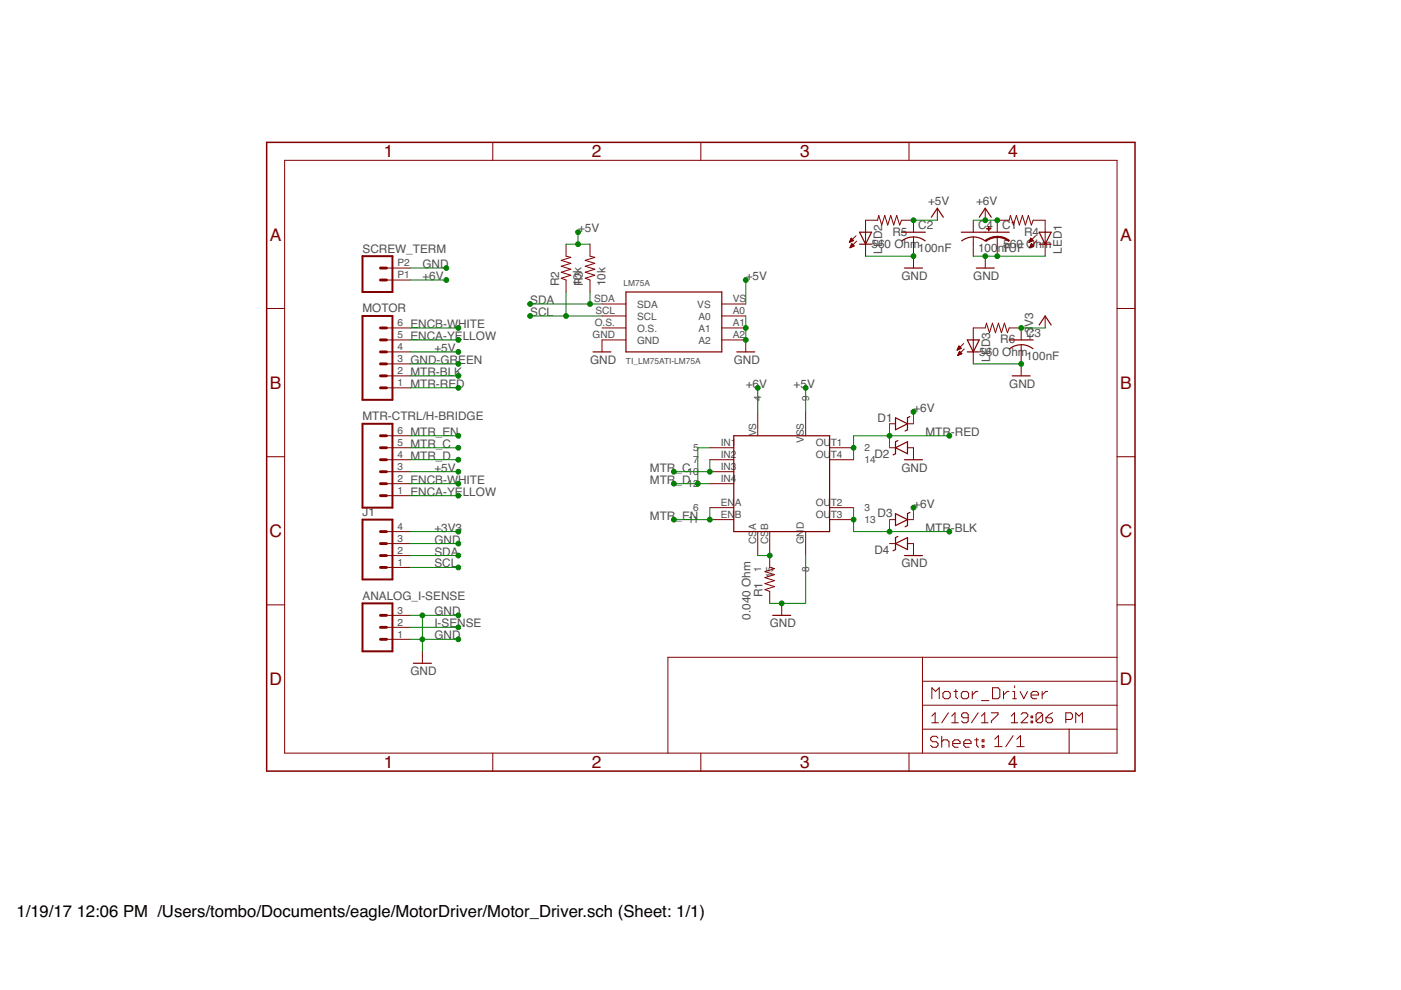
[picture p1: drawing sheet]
<svg xmlns="http://www.w3.org/2000/svg" width="297mm" height="210mm" viewBox="0 0 297 210" stroke-linecap="round" stroke-linejoin="round" font-family="sans-serif">
<g fill="none" stroke="#800000" stroke-width=".25">
<path d="M182.2 49.2h2.6l-1.3 2.6zM182.2 51.8h2.6M191.1 49.2h5.1M191.2 51.1a4 4 0 0 1 5 0M191.8 56.8h3.8M197.5 46.1l1.2-1.9 1.3 1.9M203.8 49.2h10.2M203.9 51.1a4 4 0 0 1 5 0M207 56.8h3.8M207.6 46.1l1.3-1.9 1.3 1.9M220.3 49.2h2.6l-1.3 2.6zM220.3 51.8h2.6"/>
<path d="M125.7 74.6h3.8M132.7 61.9h20.3v12.7h-20.3zM156.2 74.6h3.8M205.1 74.6h2.5M205.1 72.1h2.5l-1.2 2.5zM214 72.1h5.1M214.1 73.9a4 4 0 0 1 4.9 0M214.6 79.7h3.8M220.3 68.9l1.3-1.9 1.3 1.9M155.6 92.4h20.3v20.3h-20.3zM189.9 88.6l2.5 1.3-2.5 1.2zM189.9 94.9l2.5-1.2v2.5z"/>
<path d="M190.4 93.4l-.5 .3v2.5l-.5 .3M191.8 97.5h3.8M192.9 88.3l-.5 .3v2.5l-.5 .3M189.9 115.3l2.5-1.3v2.5zM189.9 108.9l2.5 1.3-2.5 1.2zM190.4 113.7l-.5 .3v2.5l-.5 .3M191.8 117.8h3.8M192.9 108.6l-.5 .3v2.5l-.5 .3M163.8 130.5h3.8M87.7 140.6h3.8"/>
</g>
<g fill="none" stroke="#800000" stroke-width=".21">
<path d="M60.3 34h176.5v125.7h-176.5zM104.5 30.2v3.8M148.6 30.2v3.8M192.7 30.2v3.8M81.9 59.4h5.1M81.9 56.8h5.1M120 51.8v2.5l1 .3-2 .6 2 .6-2 .7 2 .6-2 .6 2 .7-2 .6 1 .4v2.5M125.1 51.8v2.5l1 .3-2 .6 2 .6-2 .7 2 .6-2 .6 2 .7-2 .6 1 .4v2.5M180.1 51.4h.1M180.1 51.2h.3M180.2 51.1h.5M180.2 51h.8"/>
<path d="M180.2 52.5h.2M180.3 50.9h.5M180.3 52.3h.3M180.3 50.8h.4M180.3 52.2h.6M180.4 52.1h.6M180.4 50.7h.2M180.4 50.5h.1M180.4 52h.5M180.5 50.5l-.4 .9M180.5 50.5l.5 .5M180.5 51.9h.3"/>
<path d="M180.6 51.7h.1M180.6 51.6l.5 .6-.9 .3zM181 51l-.9 .4M181.5 50l-1.4 1.4M181.6 51.1l-1.4 1.4M193.7 49.2v-2.5h-2.6l-.3 1-.7-2-.6 2-.7-2-.6 2-.6-2-.7 2-.6-2-.2 1h-2.6v7.6M193.7 50.2v6.6M198.7 44.2v2.5M206.4 46.7v2.5M206.4 50.2v4.1M208.9 44.2v2.5M208.9 54.3v2.5"/>
<path d="M211.4 49.2v-2.5h2.6l.2-1 .7 2 .6-2 .6 2 .7-2 .6 2 .6-2 .7 2 .4-1h2.5v7.6M211.4 50.2v4.1M218.2 51.4h.1M218.2 51.2h.3M218.3 51.1h.5M218.3 51h.7M218.3 52.5h.2M218.4 50.9h.5M218.4 52.3h.3M218.4 52.2h.6M218.4 50.8h.4M218.5 50.7h.2"/>
<path d="M218.5 52.1h.6M218.5 52h.5M218.5 50.5l-.3 .9M218.5 50.5l.6 .5-.9 .4M218.5 50.5h.1M218.6 51.9h.3M218.6 51.7h.2M218.7 51.6l.5 .6-.9 .3zM219.6 50l-1.4 1.4M219.7 51.1l-1.4 1.4M56.5 65.4h3.8M81.9 69.5h5.1"/>
<path d="M81.9 72.1h5.1M81.9 79.7h5.1M81.9 77.2h5.1M81.9 74.6h5.1M127.6 64.5h5.1M127.6 67h5.1M127.6 69.5h5.1M132.7 72.1h-5.1v2.5M153 64.5h5.1M153 67h5.1M153 69.5h5.1M153 72.1h5.1v2.5"/>
<path d="M203 74.2h.1M203 74h.4M203.1 73.9h.6M203.1 75.4h.1M203.1 73.8h.7M203.1 75.2h.2M203.2 75.1h.4M203.2 73.7h.4M203.2 73.6h.3M203.2 75h.7M203.3 73.4h.1M203.3 74.9h.5"/>
<path d="M203.3 73.3l.5 .6-.9 .3zM203.3 74.8h.4M203.4 74.7h.2M203.4 74.5l.5 .5-.8 .4zM203.4 74.5h.1M204.3 72.8l-1.4 1.4M204.4 74l-1.3 1.4M216.5 72.1v-2.6h-2.5l-.4 1-.6-2-.7 2-.6-2-.6 2-.7-2-.6 2-.7-2-.2 1h-2.5v7.7M216.5 73.1v6.6M221.6 67v2.5M236.8 65.4h3.8M56.5 96.8h3.8"/>
<path d="M81.9 82.2h5.1M81.9 97.5h5.1M81.9 94.9h5.1M81.9 92.4h5.1M150.5 97.5h5.1M150.5 94.9h5.1M160.7 87.3v5.1M170.8 87.3v5.1M175.9 97.5h5.1M175.9 94.9h5.1M188.6 94.9h1.3M188.6 89.9h1.3"/>
<path d="M192.4 94.9h1.3v2.6M192.4 89.9h1.3M236.8 96.8h3.8M81.9 105.1h5.1M81.9 102.6h5.1M81.9 100h5.1M81.9 115.3h5.1M81.9 117.8h5.1M81.9 112.7h5.1M150.5 102.6h5.1M150.5 100h5.1M150.5 107.6h5.1"/>
<path d="M150.5 110.2h5.1M160.7 112.7v5.1M163.2 112.7v7.6l1 .3-2 .6 2 .6-2 .7 2 .6-2 .6 2 .7-2 .6 1 .4v2.5M170.8 112.7v5.1M175.9 107.6h5.1M175.9 110.2h5.1M188.6 110.2h1.3M188.6 115.3h1.3M192.4 110.2h1.3M192.4 115.3h1.3v2.5M56.5 128.2h3.8M81.9 135.6h5.1"/>
<path d="M81.9 133h5.1M81.9 130.5h5.1M81.9 120.3h5.1M89.6 138.1v2.5M165.7 127.9v2.6M195.6 139.4v20.3M236.8 139.4h-95.2v20.3M236.8 128.2h3.8M104.5 159.7v3.8M148.6 159.7v3.8M192.7 159.7v3.8M195.6 154.6h41.2"/>
<path d="M195.6 149.5h41.2M195.6 144.4h41.2M197.6 148.1v-2.3l.8 .8 .7-.8v2.3M197.6 151.8l.7-.7v2.1M197.6 153.2h1.4M198.9 156.5l-.4-.4h-.8l-.4 .4v.4l.4 .4h.8l.4 .3v.5l-.4 .3h-.8l-.4-.3M199.7 156.1v2.3M199.7 157.3l.3-.4h.8l.4 .4v1.1M200.3 146.6h.8l.4 .4v.8l-.4 .3h-.8l-.4-.3v-.8zM201.1 151.1l-1.4 2.1M201.8 153.2h1.4M201.8 151.8l.7-.7v2.1"/>
<path d="M202 157.6h1.6v-.3l-.4-.4h-.8l-.4 .4v.8l.4 .3h.8M202.2 146.6h.8M202.6 146.2v1.6l.4 .3M203.8 147l.4-.4h.8l.4 .4v.8l-.4 .3h-.8l-.4-.3zM204.3 157.6h1.6v-.3l-.4-.4h-.8l-.4 .4v.8l.4 .3h.8M205.3 152.2h-1.1l-.3-.4v-.3l.3-.4h.7l.4 .4v1.4l-.4 .3h-.7l-.3-.3M206.1 146.6v1.5M206.7 156.9h.8M207.1 156.5v1.6l.4 .3M207.3 146.6h-.4l-.8 .8M207.4 151.1l-1.4 2.1M208.1 148.5h1.6"/>
<path d="M208.1 153.2h1.4M208.1 151.8l.7-.7v2.1M208.2 156.9h.4v.4h-.4zM208.2 158.1h.4v.3h-.4zM210.2 151.1h1.4v.4l-1.4 1.4v.3M210.4 145.8h1.2l.4 .4v1.6l-.4 .3h-1.2zM210.9 156.7l.8-.7v2.3M210.9 158.3h1.6M212.8 146.6v1.5M214 146.6h-.4l-.8 .8M214.4 151.8l.7-.7v2.1M214.4 153.2h1.4"/>
<path d="M214.7 148.1h.8M214.7 146.6h.4v1.5M214.8 156l-1.5 2.3M215.1 145.4v.4M215.6 158.3h1.5M215.6 156.7l.8-.7v2.3M216.3 146.6l.8 1.5 .7-1.5M216.5 151.5l.4-.4h.7l.3 .4v.3l-1.4 1.4h1.4M218.6 147.4h1.6v-.4l-.4-.4h-.8l-.4 .4v.8l.4 .3h.8M218.6 151.8h.3v.4h-.3zM218.6 152.9h.3v.3h-.3zM221 146.6v1.5"/>
<path d="M221.1 151.5v1.4l-.4 .3h-.7l-.3-.3M221.1 151.5l-.4-.4h-.7l-.3 .4v1.4M221.1 151.5l-1.4 1.4M221.8 152.2h1l.4 .3v.4l-.4 .3h-.7l-.3-.3zM222.1 146.6h-.4l-.7 .8M223.2 151.1l-.7 .4-.7 .7M226 152.5h1l.4-.3v-.7l-.4-.4h-1v2.1M226.7 154.6v5.1M228.1 153.2v-2.1l.7 .7 .7-.7v2.1"/>
</g>
<path d="M76.9 54.3h6.3v7.6h-6.3zM76.9 67h6.3v17.8h-6.3zM76.9 89.9h6.3v17.7h-6.3zM76.9 110.2h6.3v12.7h-6.3zM76.9 127.9h6.3v10.2h-6.3z" fill="none" stroke="#800000" stroke-width=".42"/>
<g fill="none" stroke="#800000" stroke-width=".61">
<path d="M80.7 56.8h1.2M80.7 59.4h1.2M80.7 77.2h1.2M80.7 79.7h1.2M80.7 72.1h1.2M80.7 74.6h1.2M80.7 69.5h1.2M80.7 82.2h1.2M80.7 94.9h1.2M80.7 97.5h1.2M80.7 92.4h1.2M80.7 100h1.2"/>
<path d="M80.7 102.6h1.2M80.7 105.1h1.2M80.7 115.3h1.2M80.7 117.8h1.2M80.7 112.7h1.2M80.7 130.5h1.2M80.7 133h1.2M80.7 135.6h1.2M80.7 120.3h1.2"/>
</g>
<g fill="#800000" stroke="#800000" stroke-width=".21">
<path d="M211.4 50.1l1.4 .2 1.2 .7-.2 .2-1.3-.7-1.1-.1z" fill-rule="evenodd"/>
<path d="M208.9 51l1.2-.7 1.3-.2v.3l-1 .1-1.4 .7z" fill-rule="evenodd"/>
</g>
<g fill="#800000" stroke="#800000" stroke-width=".21">
<path d="M209.2 48.4h.9v.2h-.9z"/>
<path d="M209.6 48h.1v.9h-.1z"/>
</g>
<path d="M56.5 30.2h184.1v133.3h-184.1z" fill="none" stroke="#800000" stroke-width=".32"/>
<g fill="none" stroke="#008000" stroke-width=".21">
<path d="M87 56.8h7.6M87 59.4h7.6M120 51.8h5.1M122.6 49.2v2.6M158.1 59.4v5.1M183.5 54.3h10.2M193.7 46.7h5M206.4 54.3h15.2M206.4 46.7h5M87 77.2h10.2M87 74.6h10.2M87 79.7h10.2"/>
<path d="M87 69.5h10.2M87 72.1h10.2M112.4 67h15.2M112.4 64.5h15.2M120 61.9v5.1M125.1 61.9v2.6M158.1 67v5.1M206.4 77.2h10.1M216.5 69.5h5.1M87 94.9h10.2M87 97.5h10.2M87 92.4h10.2"/>
<path d="M87 82.2h10.2M150.5 97.5v2.5h-7.6M150.5 94.9h-2.5v7.7M160.7 82.2v5.1M170.8 82.2v5.1M188.6 89.9v5M193.7 87.3v2.6M201.3 92.4h-20.3v5.1M87 115.3h10.2M87 100h10.2M87 117.8h10.2M87 102.6h10.2"/>
<path d="M87 112.7h10.2M87 105.1h10.2M142.9 102.6h7.6M150.5 107.6v2.6h-7.6M160.7 117.8h2.5M170.8 117.8v10.1h-7.6M181 107.6v5.1h20.3M188.6 110.2v2.5M193.7 107.6v2.6M87 130.5h10.2M87 135.6h10.2M87 120.3h10.2"/>
<path d="M87 133h10.2M89.6 130.5v7.6"/>
</g>
<g fill="#008000" stroke="#008000" stroke-width=".21">
<circle cx="193.7" cy="54.3" r=".51"/>
<circle cx="208.9" cy="54.3" r=".51"/>
<circle cx="211.4" cy="54.3" r=".51"/>
<circle cx="165.7" cy="127.9" r=".51"/>
<circle cx="158.1" cy="69.5" r=".51"/>
<circle cx="158.1" cy="72.1" r=".51"/>
<circle cx="94.6" cy="56.8" r=".51"/>
<circle cx="89.6" cy="135.6" r=".51"/>
<circle cx="89.6" cy="130.5" r=".51"/>
<circle cx="97.2" cy="135.6" r=".51"/>
<circle cx="97.2" cy="130.5" r=".51"/>
<circle cx="216.5" cy="77.2" r=".51"/>
<circle cx="97.2" cy="115.3" r=".51"/>
<circle cx="193.7" cy="46.7" r=".51"/>
<circle cx="170.8" cy="82.2" r=".51"/>
<circle cx="122.6" cy="51.8" r=".51"/>
<circle cx="122.6" cy="49.2" r=".51"/>
<circle cx="158.1" cy="59.4" r=".51"/>
<circle cx="97.2" cy="74.6" r=".51"/>
<circle cx="97.2" cy="100" r=".51"/>
<circle cx="208.9" cy="46.7" r=".51"/>
<circle cx="211.4" cy="46.7" r=".51"/>
<circle cx="160.7" cy="82.2" r=".51"/>
<circle cx="193.7" cy="87.3" r=".51"/>
<circle cx="193.7" cy="107.6" r=".51"/>
<circle cx="94.6" cy="59.4" r=".51"/>
<circle cx="163.2" cy="117.8" r=".51"/>
<circle cx="150.5" cy="100" r=".51"/>
<circle cx="142.9" cy="100" r=".51"/>
<circle cx="97.2" cy="94.9" r=".51"/>
<circle cx="148" cy="102.6" r=".51"/>
<circle cx="142.9" cy="102.6" r=".51"/>
<circle cx="97.2" cy="97.5" r=".51"/>
<circle cx="188.6" cy="112.7" r=".51"/>
<circle cx="181" cy="110.2" r=".51"/>
<circle cx="201.3" cy="112.7" r=".51"/>
<circle cx="97.2" cy="79.7" r=".51"/>
<circle cx="188.6" cy="92.4" r=".51"/>
<circle cx="181" cy="94.9" r=".51"/>
<circle cx="201.3" cy="92.4" r=".51"/>
<circle cx="97.2" cy="82.2" r=".51"/>
<circle cx="150.5" cy="110.2" r=".51"/>
<circle cx="142.9" cy="110.2" r=".51"/>
<circle cx="97.2" cy="92.4" r=".51"/>
<circle cx="97.2" cy="69.5" r=".51"/>
<circle cx="97.2" cy="102.6" r=".51"/>
<circle cx="97.2" cy="72.1" r=".51"/>
<circle cx="97.2" cy="105.1" r=".51"/>
<circle cx="97.2" cy="77.2" r=".51"/>
<circle cx="97.2" cy="120.3" r=".51"/>
<circle cx="120" cy="67" r=".51"/>
<circle cx="112.4" cy="67" r=".51"/>
<circle cx="97.2" cy="133" r=".51"/>
<circle cx="97.2" cy="117.8" r=".51"/>
<circle cx="125.1" cy="64.5" r=".51"/>
<circle cx="112.4" cy="64.5" r=".51"/>
<circle cx="216.5" cy="69.5" r=".51"/>
<circle cx="97.2" cy="112.7" r=".51"/>
</g>
<g font-size="3.7" fill="#800000">
<text x="81.4" y="33.4">1</text>
<text x="125.5" y="33.4">2</text>
<text x="169.6" y="33.4">3</text>
<text x="213.8" y="33.4">4</text>
<text x="57.2" y="51">A</text>
<text x="237.5" y="51">A</text>
<text x="57.2" y="82.4">B</text>
<text x="237.5" y="82.4">B</text>
<text x="57.1" y="113.8">C</text>
<text x="237.4" y="113.8">C</text>
<text x="57.1" y="145.3">D</text>
<text x="237.4" y="145.3">D</text>
<text x="81.4" y="162.9">1</text>
<text x="125.5" y="162.9">2</text>
<text x="169.6" y="162.9">3</text>
<text x="213.8" y="162.9">4</text>
</g>
<g font-size="3.5">
<text x="3.5" y="194.4">1/19/17</text>
<text x="16.3" y="194.4">12:06 PM /Users/tombo/Documents/eagle/MotorDriver/Motor_Driver.sch (Sheet: 1/1)</text>
</g>
<g font-size="2.5" fill="#505050">
<text x="196.8" y="43.4">+5V</text>
<text x="206.9" y="43.4">+6V</text>
<text x="76.9" y="53.5">SCREW_TERM</text>
<text x="122.6" y="49.2">+5V</text>
<text x="184.8" y="52.5">560 Ohm</text>
<text x="187.1" y="53.8" transform="rotate(-90 187.1 53.8)">LED2</text>
<text x="189.2" y="50">R5</text>
<text x="194.7" y="53.4">100nF</text>
<text x="194.7" y="48.6">C2</text>
<text x="207.4" y="53.4">100</text>
<text x="207.4" y="48.6">C4</text>
<text x="211.5" y="53.4">n1FUF</text>
<text x="212.5" y="48.6">C1</text>
<text x="212.7" y="52.5">560 Ohm</text>
<text x="217.1" y="50">R4</text>
<text x="225.2" y="53.8" transform="rotate(-90 225.2 53.8)">LED1</text>
<text x="89.6" y="56.8">GND</text>
<text x="89.6" y="59.4">+6V</text>
<text x="158.1" y="59.4">+5V</text>
<text x="191.1" y="59.4">GND</text>
<text x="206.4" y="59.4">GND</text>
<text x="112.4" y="64.5">SDA</text>
<text x="118.5" y="60.7" transform="rotate(-90 118.5 60.7)">R2</text>
<text x="123.3" y="60.7" transform="rotate(-90 123.3 60.7)">10k</text>
<text x="123.6" y="60.7" transform="rotate(-90 123.6 60.7)">R3</text>
<text x="128.4" y="60.7" transform="rotate(-90 128.4 60.7)">10k</text>
<text x="76.9" y="66.2">MOTOR</text>
<text x="87" y="69.5">ENCB-WHITE</text>
<text x="112.4" y="67">SCL</text>
<text x="217.5" y="71.4">C3</text>
<text x="219.1" y="69.2" transform="rotate(-90 219.1 69.2)">V3</text>
<text x="87" y="72.1">ENCA-YELLOW</text>
<text x="87" y="77.2">GND-GREEN</text>
<text x="92.1" y="74.6">+5V</text>
<text x="125.1" y="77.2">GND</text>
<text x="155.6" y="77.2">GND</text>
<text x="207.6" y="75.4">560 Ohm</text>
<text x="209.9" y="76.6" transform="rotate(-90 209.9 76.6)">LED3</text>
<text x="212.1" y="72.8">R6</text>
<text x="217.5" y="76.3">100nF</text>
<text x="219.1" y="72.1" transform="rotate(-90 219.1 72.1)">+3</text>
<text x="87" y="79.7">MTR-BLK</text>
<text x="87" y="82.2">MTR-RED</text>
<text x="158.1" y="82.2">+6</text>
<text x="161" y="82.2">V</text>
<text x="168.3" y="82.2">+5</text>
<text x="171.1" y="82.2">V</text>
<text x="214" y="82.2">GND</text>
<text x="76.9" y="89.1">MTR-CTRL/H-BRIDGE</text>
<text x="186" y="89.4">D1</text>
<text x="193.7" y="87.3">+6V</text>
<text x="87" y="94.9">MTR_C</text>
<text x="87" y="92.4">MTR_EN</text>
<text x="196.2" y="92.4">MTR-RED</text>
<text x="87" y="97.5">MTR_D</text>
<text x="92.1" y="100">+5V</text>
<text x="137.8" y="100">MTR_C</text>
<text x="185.4" y="97.2">D2</text>
<text x="191.1" y="100">GND</text>
<text x="87" y="102.5">ENCB-WHITE</text>
<text x="87" y="105.1">ENCA-YELLOW</text>
<text x="137.8" y="102.5">MTR_D</text>
<text x="193.7" y="107.6">+6V</text>
<text x="76.9" y="109.4">J1</text>
<text x="92.1" y="112.7">+3V3</text>
<text x="137.8" y="110.2">MTR_EN</text>
<text x="186" y="109.7">D3</text>
<text x="196.2" y="112.7">MTR-BLK</text>
<text x="92.1" y="115.2">GND</text>
<text x="92.1" y="117.8">SDA</text>
<text x="185.4" y="117.5">D4</text>
<text x="92.1" y="120.3">SCL</text>
<text x="191.1" y="120.3">GND</text>
<text x="76.9" y="127.2">ANALOG_I-SENSE</text>
<text x="92.1" y="130.5">GND</text>
<text x="159.1" y="131.4" transform="rotate(-90 159.1 131.4)">0.040 Ohm</text>
<text x="161.7" y="126.7" transform="rotate(-90 161.7 126.7)">R1</text>
<text x="92.1" y="135.6">GND</text>
<text x="92.1" y="133">I-SENSE</text>
<text x="163.2" y="133">GND</text>
<text x="87" y="143.2">GND</text>
</g>
<g font-size="2.1" fill="#505050">
<text x="84.3" y="59">P1</text>
<text x="84.3" y="56.5">P2</text>
<text x="126" y="64.1">SDA</text>
<text x="135.1" y="65.2">SDA</text>
<text x="147.8" y="65.2">VS</text>
<text x="155.4" y="64.1">VS</text>
<text x="84.3" y="71.7">5</text>
<text x="84.3" y="69.2">6</text>
<text x="125.6" y="71.7">GND</text>
<text x="126.1" y="69.2">O.S.</text>
<text x="126.2" y="66.6">SCL</text>
<text x="135.1" y="67.8">SCL</text>
<text x="135.1" y="70.3">O.S.</text>
<text x="148.1" y="67.8">A0</text>
<text x="148.1" y="70.3">A1</text>
<text x="155.4" y="66.6">A0</text>
<text x="155.4" y="69.2">A1</text>
<text x="155.4" y="71.7">A2</text>
<text x="84.3" y="76.8">3</text>
<text x="84.3" y="74.3">4</text>
<text x="135.1" y="72.8">GND</text>
<text x="148.1" y="72.8">A2</text>
<text x="84.3" y="81.9">1</text>
<text x="84.3" y="79.3">2</text>
<text x="161.4" y="85" transform="rotate(-90 161.4 85)">4</text>
<text x="171.6" y="85" transform="rotate(-90 171.6 85)">9</text>
<text x="84.3" y="94.6">5</text>
<text x="84.3" y="92">6</text>
<text x="147" y="95.7">5</text>
<text x="152.8" y="94.6">IN1</text>
<text x="160.3" y="92.5" transform="rotate(-90 160.3 92.5)">VS</text>
<text x="170.5" y="93.9" transform="rotate(-90 170.5 93.9)">VSS</text>
<text x="172.9" y="94.6">OU</text>
<text x="176.1" y="94.6">T1</text>
<text x="183.3" y="95.7">2</text>
<text x="84.3" y="99.7">3</text>
<text x="84.3" y="97.1">4</text>
<text x="145.8" y="100.8">10</text>
<text x="147" y="98.2">7</text>
<text x="152.8" y="97.1">IN2</text>
<text x="152.8" y="99.7">IN3</text>
<text x="172.9" y="97.1">OU</text>
<text x="176.1" y="97.1">T4</text>
<text x="183.3" y="98.2">14</text>
<text x="84.3" y="104.7">1</text>
<text x="84.3" y="102.2">2</text>
<text x="145.8" y="103.3">12</text>
<text x="152.8" y="107.3">EN</text>
<text x="152.8" y="102.2">IN4</text>
<text x="155.8" y="107.3">A</text>
<text x="172.9" y="107.3">OU</text>
<text x="176.1" y="107.3">T2</text>
<text x="84.3" y="112.3">4</text>
<text x="145.9" y="110.9">11</text>
<text x="147" y="108.4">6</text>
<text x="152.8" y="109.8">EN</text>
<text x="155.8" y="109.8">B</text>
<text x="160.3" y="112.5" transform="rotate(-90 160.3 112.5)">A</text>
<text x="162.8" y="112.5" transform="rotate(-90 162.8 112.5)">B</text>
<text x="170.5" y="112.2" transform="rotate(-90 170.5 112.2)">D</text>
<text x="172.9" y="109.8">OU</text>
<text x="176.1" y="109.8">T3</text>
<text x="183.3" y="108.4">3</text>
<text x="183.3" y="110.9">13</text>
<text x="84.3" y="120">1</text>
<text x="84.3" y="117.4">2</text>
<text x="84.3" y="114.9">3</text>
<text x="160.3" y="115.4" transform="rotate(-90 160.3 115.4)">CS</text>
<text x="162.8" y="115.4" transform="rotate(-90 162.8 115.4)">CS</text>
<text x="170.5" y="115.4" transform="rotate(-90 170.5 115.4)">GN</text>
<text x="161.4" y="121.3" transform="rotate(-90 161.4 121.3)">1</text>
<text x="164" y="122.5" transform="rotate(-90 164 122.5)">15</text>
<text x="171.6" y="121.3" transform="rotate(-90 171.6 121.3)">8</text>
<text x="84.3" y="130.1">3</text>
<text x="84.3" y="135.2">1</text>
<text x="84.3" y="132.7">2</text>
</g>
<g font-size="1.8" fill="#505050">
<text x="132.2" y="60.7">LM75A</text>
<text x="132.7" y="77.2">TI_LM75ATI-LM75A</text>
</g>
</svg>
